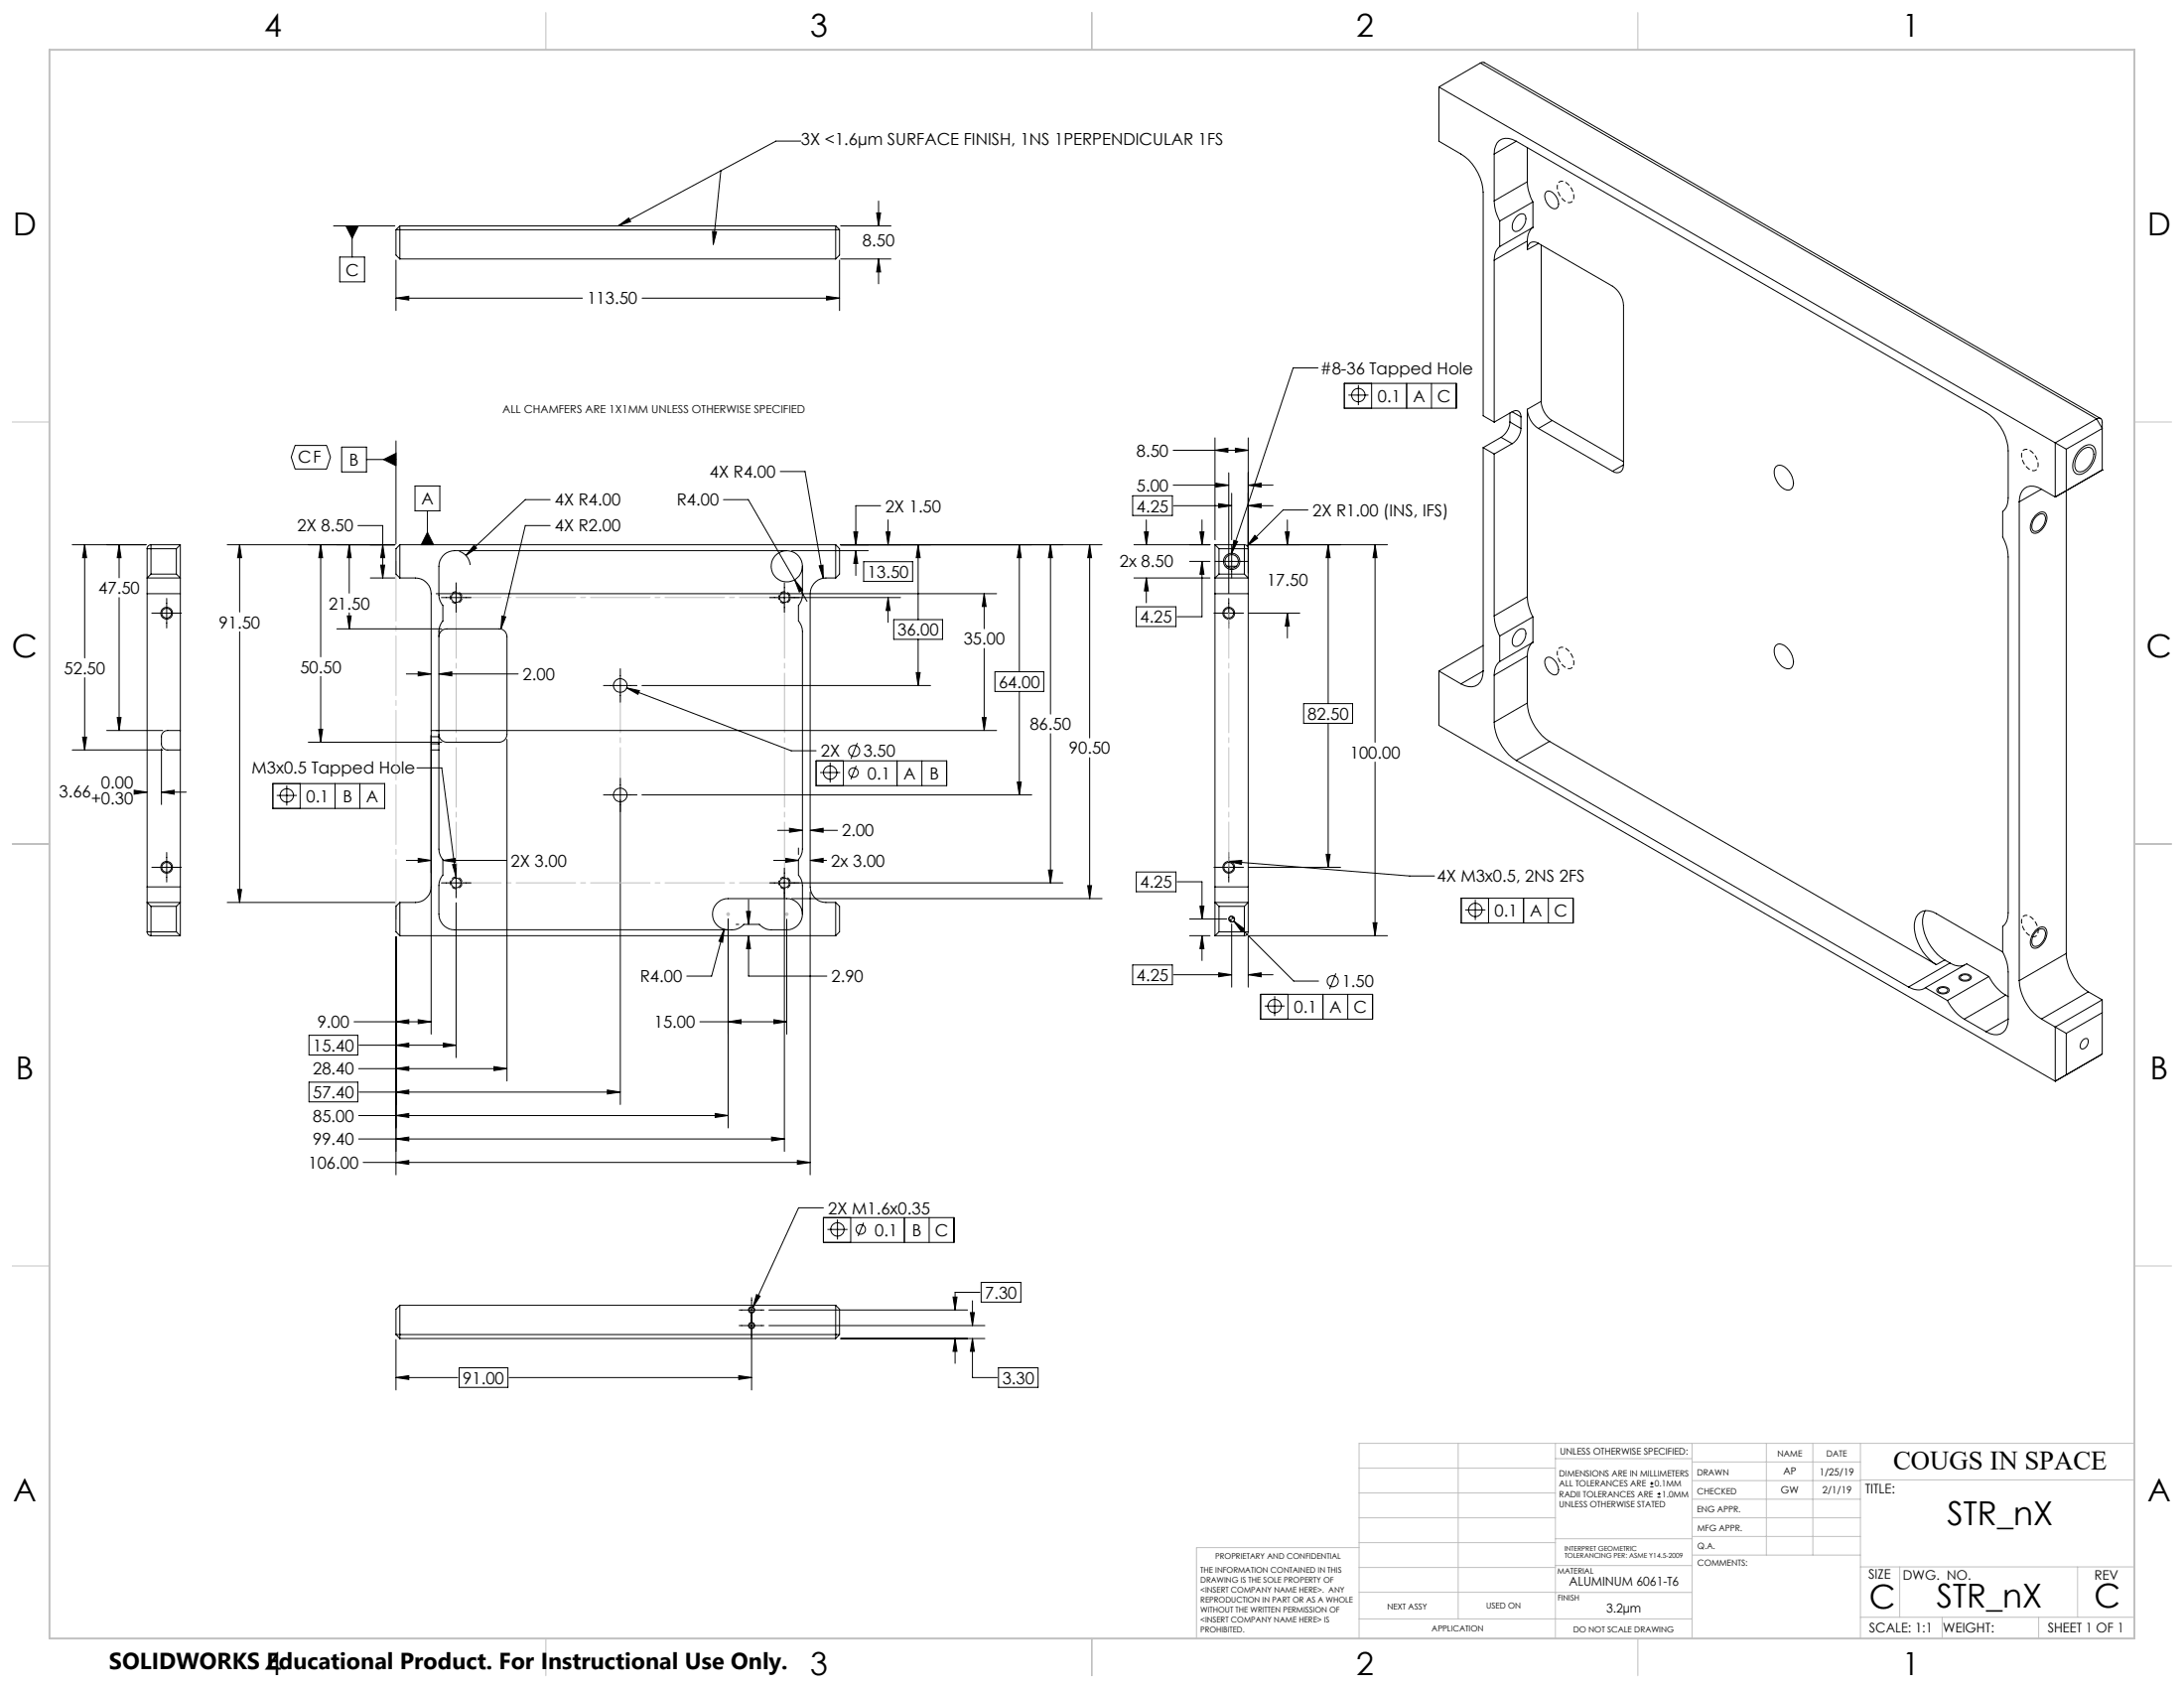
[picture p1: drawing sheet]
<svg xmlns="http://www.w3.org/2000/svg" width="559mm" height="432mm" viewBox="0 0 559 432" stroke-linecap="round" stroke-linejoin="round" font-family="sans-serif">
<g fill="none" stroke="#000" stroke-width=".25">
<path d="M378.8 16.1l1-.1 157.7 91.1M378.8 16.1l-10.6 6.2M378.8 16.1l157.6 91M204.9 36.1h-6.4l-40.3 21.7M368.2 22.3v13.8l5.6 3.3a12.5 12.5 0 0 1 5.7 9.8v57.2l2.8 1.6M368.2 22.3l157.7 91M382.3 39.4v12M387.9 36.1l120.3 69.4a12.5 12.5 0 0 1 5.6 9.8v12a4.1 4.1 0 0 1-1.4 3.5v6.6a10.9 10.9 0 0 1 1.4 5.1v91a4.1 4.1 0 0 1-1.4 3.5v6.5M387.9 36.1a3.4 3.4 0 0 0-5.2 1.3l-.4 2M387.9 36.1l-5.6 3.3M390.8 37.7v8.8M85.3 57.8h15.7"/>
<path d="M88.5 57.8h3.2l-1.6 3.2zM90.1 57.8v8M101.3 58.8v6.5l1 1M101.3 58.8h113.5M102.3 57.8v8.5M102.3 57.8h111.5M102.3 57.8l-1 1M158.2 57.8l2.7-2 .5 .9zM182.3 59.2l1 .1-.8 3.2zM184.4 43.7l-1.9 18.8M213.8 57.8v8.5M213.8 57.8l1 1"/>
<path d="M214.8 58.8v6.5l-1 1M215.1 57.8h12.9M224.3 54.5h1l-.5 3.3zM224.8 51.4v6.4M382.3 51.4a10.9 10.9 0 0 0 1.4 5.2M383.7 56.6v6.5M388.3 55.2a1.16 1.16 0 0 1 1.3-.5 1.16 1.16 0 0 1 .8 1.2 3.4 3.4 0 0 1-2.6 3.3 1.22 1.22 0 0 1-.9-1.6 4.3 4.3 0 0 1 1.4-2.4zM390.8 46.5a11.6 11.6 0 0 0 1.4 5.1M390.8 46.5l-8.5 4.9M392.2 58.2a4.3 4.3 0 0 0-1.4 3.5M392.2 51.6v6.6M392.2 51.6l-8.5 5"/>
<path d="M392.2 58.2l-8.5 4.9M395.7 49a2.35 2.35 0 0 1 2.8 1.8 1.9 1.9 0 0 1-.4 2.6 2.96 2.96 0 0 1-2.8-3v-.6zM86.9 65.8h6.4v6.3h-6.4zM101.3 66.5v12.9M101.3 76.3h47.7M101.3 76.3l3.3-.5v1zM102.3 66.3h111.5M164.3 76.3h50.5M211.5 75.8l3.3 .5-3.3 .5zM214.8 66.5v12.9M215.1 66.3h12.9M224.8 66.3v6.3"/>
<path d="M224.8 66.3l.5 3.3h-1zM382.3 66.6v41.4M383.7 63.1a4.1 4.1 0 0 0-1.4 3.5M390.8 61.7v2.2M390.8 61.7l-8.5 4.9M393.6 62.3l19 10.9a6.4 6.4 0 0 1 2.8 4.9v40.8M393.6 62.3a1.74 1.74 0 0 0-2-.2 1.74 1.74 0 0 0-.8 1.8M393.6 62.3l-2.8 1.6M394.3 62.7v40M337.2 94.1h-6.3l-15.8 47.4M344 98.1h28.6v6.3h-28.6zM347.6 98.5v5.1"/>
<path d="M350.9 98.1v6.3M359.9 98.1v6.3M366.3 98.1v6.3M75.5 113.9h8.1l1 3-1 3.1h-8.1l-1-3.1zM87.4 114.4h6.4v6.3h-6.4zM93.8 117.5h7.5M98.1 117.5l3.2-1.5v3.1zM101.3 112.8v26.3M300.2 115.2h19.2M310.9 112v26.1M310.9 115.2l3.3-.5v1zM316.1 114.7l3.3 .5-3.3 .5z"/>
<path d="M319.4 112v35.8M345 101.1h5.1M379.5 114.5v57.2M379.5 114.5l2.8 1.6M382.3 116.1v41.5M384.1 111.9l2.8 1.6M384.1 111.9l-4.6 2.6M386.3 107.9a5.1 5.1 0 0 1-2.2 4M386.3 107.9l2.8 1.7M386.3 105.7v2.2M386.9 105.3a1.37 1.37 0 0 1 1.6-.1 1.37 1.37 0 0 1 .6 1.4M386.9 105.3l-4.6 2.7"/>
<path d="M386.9 113.5l-4.6 2.6M386.9 105.3l2.2 1.3M389.1 109.6a4.9 4.9 0 0 1-2.2 3.9M389.1 106.6v3M390.8 104.7a6.3 6.3 0 0 0 2.8 4.9M390.8 104.7v47.9M393.6 109.6l19 10.9M394.3 102.7a6 6 0 0 0 2.9 4.9M394.3 102.7l-3.5 2M397.2 107.6l-3.6 2M397.2 107.6l18.2 10.5M415.4 118.9a1.72 1.72 0 0 1-.8 1.8 1.72 1.72 0 0 1-2-.2"/>
<path d="M415.4 118.9l-2.8 1.6M454.4 119.3a1.91 1.91 0 0 1 2.8 .6 4.7 4.7 0 0 1 1.4 4.9 1.63 1.63 0 0 1-2.7-.1 5.1 5.1 0 0 1-1.8-4.9zM525.9 113.3v13.8M525.9 113.3l2.8 1.6M528.7 114.9v129M532.2 115.6a2 2 0 0 1 3.2-.6 4.6 4.6 0 0 1-3.2 5.7 1.52 1.52 0 0 1-1.3-2.1 5.3 5.3 0 0 1 1.3-3zM532.4 114.8a2.2 2.2 0 0 1 3.4-.4 5.3 5.3 0 0 1-1.5 5.8 2.47 2.47 0 0 1-3.5 .7 4.6 4.6 0 0 1 .9-5.3zM536.4 107.1a.9 .9 0 0 1 1 0 .9 .9 0 0 1 .5 .9v12.2M536.4 107.1l1.5 2.5-9.2 5.3M536.4 107.1l-10.5 6.2M18.5 139.3h18.9M21.7 139.3v29"/>
<path d="M21.7 139.3l.5 3.4h-1.1zM30.5 139.3v8.5M30.5 139.3l.5 3.4h-1zM38.6 139.3a1.02 1.02 0 0 0-1 1.1M38.6 139.3h7.5M38.6 139.3v7.6M46.1 139.3l-1 1.1M46.1 139.3v8.5M58.1 139.3h42.9M61.3 139.3v17.3M61.3 139.3l.5 3.4h-1zM82.1 139.3v28.7"/>
<path d="M82.1 139.3l.5 3.4h-1zM89.4 139.3v12.4M89.4 139.3l.5 3.4h-1zM91.6 134.4h6.3v13.4M97.9 139.3l.5 3.4h-1zM102.3 139.3l-1 1.1v6.5l1 .9M102.3 139.3h111.5M102.3 139.3v8.5M106.2 124.3h6.3v6.4h-6.3zM109.4 136.2l1.5 3.1h-3.1zM109.4 130.7v8.6M121.3 139.5l.7 .7-2.8 1.9z"/>
<path d="M140.8 134.4h-6.4l-6.2 26.5M140.8 127.8h-6.4l-15.2 14.3M185.1 127.8h6.4l15 26M199.6 120.6h6.4l4.6 27.3M213.8 139.3l1 1.1v6.5l-1 .9M213.8 139.3v8.5M215.1 139.3h66.9M218.4 136.1h1.1l-.5 3.2zM225.3 129.4h-6.3v9.9M226.7 136.1h1.1l-.6 3.2zM227.2 133v6.3M234.9 139.3v19.2"/>
<path d="M234.9 139.3l.5 3.4h-1zM260.8 139.3v32.5M260.8 139.3l.5 3.4h-1zM268.8 139.3l.5 3.4h-1zM268.8 139.3v43.4M278.8 139.3v49.5M278.8 139.3l.5 3.4h-1zM289.8 126.8h10.2v5.1h-10.2zM290.1 139.3h19.5M292.8 136.1h1l-.5 3.2zM293.3 133v6.3M300.2 124.1h14.2"/>
<path d="M300.3 129.4h14.8M307 136.1h1l-.4 3.2zM307.6 133v6.3M310.9 139.3h7.5M310.9 139.3v8.5M310.9 139.3l1 1.1M311.1 123.6l3.3 .5-3.3 .5zM311.8 128.8l3.3 .6-3.3 .5zM314.4 120.9v30.9M315.1 139.3v8.6M315.1 126.2v11.9M315.7 138.2l1 .3-1.6 3z"/>
<path d="M318.4 139.3a1.02 1.02 0 0 1 1 1.1h-7.5M318.4 139.3v7.6M319.4 124.1l3.3-.5v1zM319.4 129.4l3.3-.6v1.1zM319.4 129.4h6.3M319.4 124.1h6.3M319.7 139.3h35.3M321.1 136.9l.7 .8-2.7 2zM328.9 136.1h1l-.5 3.2zM329.4 133v6.3M334.6 130.5h-6.3l-9.2 9.2M339.8 139.3l.5 3.4h-1z"/>
<path d="M339.8 139.3v40.7M351.8 139.3l.5 3.4h-1zM351.8 139.3v50.6M516.6 128.4v122.5M520.7 131.9a1.83 1.83 0 0 1 2.7-.6 3.8 3.8 0 0 1-1.6 4.7 1.41 1.41 0 0 1-1.8 .2 1.41 1.41 0 0 1-.5-1.7l.4-1.4zM521.1 132a1.28 1.28 0 0 1 2.1 0 3.4 3.4 0 0 1-2.4 4 1.06 1.06 0 0 1-.9-1.5 3.7 3.7 0 0 1 1.2-2.5zM522.3 125.1a3.4 3.4 0 0 0-5.3 1.2l-.4 2.1M522.3 125.1l3.6 2M522.3 125.1l-5.7 3.3M537.9 120.2h.1M537.9 120.2l-12 6.9M30.5 152.9v34"/>
<path d="M37.6 147.8v4.1M37.6 147.8h8.5M37.6 151.9h8.5M37.6 140.4h7.5M37.6 140.4v7.4M37.6 151.9v75M38.6 146.9h6.5M38.6 146.9l-1 .9M38.8 156.8h7.6M42.7 153.1v7.6M45.1 146.9l1 .9M45.1 140.4v6.5"/>
<path d="M46.1 147.8v4.1M46.1 151.9v75M88.9 157.6h1l-.5 3.3zM89.4 156.8v4.1M94.8 147.8h6.2M97.4 144.6h1l-.5 3.2zM102.3 147.8h4a4.1 4.1 0 0 1 4 4.1v35M111.6 151.9h143.4M112.9 152.9h7.6M116.7 149.1v7.5M117.5 141a4 4 0 0 1 2.8 3.5M128.4 157.6l1 .2-1.2 3.1z"/>
<path d="M200.7 149.1v7.5M201.3 140.9a4 4 0 0 1 4 4M201.3 140.9h-85a4 4 0 0 0-4 4v7.3a4.2 4.2 0 0 0 1 2.7v4a4.2 4.2 0 0 0-1 2.6v27M201.3 140.9a4 4 0 0 0-4 4 4 4 0 0 0 4 4 4 4 0 0 0 4-4M202.6 140.9h19.5M203.3 148.3l2.1 2.6-.9 .5zM205.3 144.9v7.3a4.2 4.2 0 0 1-1 2.7v4a4.2 4.2 0 0 1 1 2.6v55.7a4.2 4.2 0 0 1-1 2.7v4a4 4 0 0 1 1 2.6v7.4M209.6 144.7l1-.1v3.3zM213.8 147.8a6.4 6.4 0 0 0-5.1 1 4.2 4.2 0 0 0-1.4 3.1v75a4.1 4.1 0 0 0 4 4h2.5M219 140.9v6.3M219 140.9l.5 3.2h-1.1zM221 143.7h12.5v5h-12.5z"/>
<path d="M227.2 152.9l.6 3.3h-1.1zM227.2 152.9v6.3M228.7 158.5h12.5v5h-12.5zM230.4 152.9h-33.5M251.8 151.9v8.9M251.8 151.9l.5 3.3h-1zM290.1 147.8h19.5M290.7 155.2h10.2v5.1h-10.2zM293.3 147.8l.5 3.4h-1zM293.3 147.8v6.4M304.4 143.6h5.2M307.6 143.6l.4 3.3h-1z"/>
<path d="M307.6 143.6v14.2h-6.4M310.6 156.8h7.6M310.9 143.6h8.5M310.9 147.8v4.1M310.9 147.8h8.5M310.9 151.9h8.5M310.9 151.9v75M311.9 146.9h6.5M311.9 146.9l-1 .9M311.9 140.4v6.5M313.9 144.9h2.4M314.4 153.1v7.6"/>
<path d="M318.4 146.9l1 .9M319.4 147.8v4.1M319.4 151.9v75M319.4 156.8h13.2M329.4 156.8v6.4M329.4 156.8l.5 3.4h-1zM382.3 157.6a10.9 10.9 0 0 0 1.4 5.1M390.8 152.6a11.6 11.6 0 0 0 1.4 5.2M390.8 152.6l-8.5 5M392.2 157.8v6.5M392.2 157.8l-8.5 4.9M21.7 173.4v18.4"/>
<path d="M61.3 161.6v69.3M82.1 173v16.9M86.2 160.9h26.8M104 172.4h6.3M107 171.9l3.3 .5-3.3 .5zM112.3 172.4h20.3M112.3 172.4l3.3-.5v1zM112.3 162.8a1.99 1.99 0 0 1 2-1.9h13.4a1.99 1.99 0 0 1 2 1.9v25.1a2.05 2.05 0 0 1-2 2h-13.4a2.05 2.05 0 0 1-2-2M154.4 175.4h8.6M158.7 171.1v8.5M160.3 176l3.3 .7-.4 .9zM160.3 176l42.2 16.1h6.3"/>
<path d="M164.3 175.4h73.8M234.4 172h1l-.5 3.4zM234.9 163.5v11.9M251.8 165.9v21M254.6 171.8h12.5v5.1h-12.5zM260.8 176.9v26.4M333.6 180h12.5v5h-12.5zM368.2 171.7v13.9l157.7 91M368.2 171.7l5.6 3.2M379.5 171.7a3.4 3.4 0 0 1-3.8 3.9l-1.9-.7M379.5 165.1l-11.3 6.6M379.5 171.7l-5.7 3.2"/>
<path d="M382.3 172.7v12M383.7 169.2a4.1 4.1 0 0 0-1.4 3.5M383.7 162.7v6.5M388.3 161.3a1.16 1.16 0 0 1 1.3-.5 1.16 1.16 0 0 1 .8 1.3 3.4 3.4 0 0 1-2.6 3.3 1.22 1.22 0 0 1-.9-1.6 4.3 4.3 0 0 1 1.4-2.5zM390.8 179.8a12.7 12.7 0 0 0 5.7 9.9M390.8 167.8v12M390.8 167.8l-8.5 4.9M390.8 179.8l-8.5 4.9M392.2 164.3a4.3 4.3 0 0 0-1.4 3.5M392.2 164.3l-8.5 4.9M395.7 168.2a2.35 2.35 0 0 1 2.8 1.9 1.91 1.91 0 0 1-.4 2.5 3.2 3.2 0 0 1-2.7-4zM454.4 165.1a2.45 2.45 0 0 1 3.3 1.2 4.3 4.3 0 0 1 .9 4.2 2.04 2.04 0 0 1-3.2-.6 4.6 4.6 0 0 1-1.3-4.4z"/>
<path d="M18.5 191.8h23.1M21.1 188.6h1.1l-.5 3.2zM27.3 186.9h14.3M30 183.6h1l-.5 3.3zM41.3 191.5v14.3M46.1 186.9h-3.2a1.57 1.57 0 0 0-1.6 1.6v1.8a1.57 1.57 0 0 0 1.6 1.5h3.2M78.9 189.9h34.1M81.6 186.5h1l-.5 3.4zM106.7 196.4h6.3l3.7 28M110.3 188.1v76.4M110.3 186.9v1.6h2M112.3 191.8v25.4a4.2 4.2 0 0 0 1 2.7v4a4 4 0 0 0-1 2.6v7.4a4 4 0 0 0 4 3.9h71a3.9 3.9 0 0 0 3-1.3h4a4 4 0 0 0 3 1.3h4a4 4 0 0 0 4-3.9"/>
<path d="M112.3 190.3h-2v1.5h2M112.3 190.3v1.5M112.3 188.5v1.8M129.7 189.1v87.4M158.7 199.1v83.4M208.8 194.6h33.4v6.4h-33.4zM209.8 197.6h5.2M212.4 195.1v5.1M215.8 194.6v6.4M219.1 195.9l-1.4 3.5M219.4 190.1l-1.7 4M229.5 194.6v6.4"/>
<path d="M235.9 194.6v6.4M251.3 183.6h1l-.5 3.3zM255 186.9h-144.7M268.8 187.7v38.1M278.8 193.8v36.1M339.8 185v36.9M351.8 194.9v44.5M382.3 184.7a12.4 12.4 0 0 0 5.6 9.8M387.9 194.5l100.4 58M396.5 189.7l98.9 57.1M396.5 189.7l-8.6 4.8M34.3 202.1l3.3 .5-3.3 .6z"/>
<path d="M35.3 202.6h2.3M41.3 202.6h6.4M41.3 202.6l3.3-.5v1.1zM42.7 218.1v7.5M69.8 200.4h28.6v6.4h-28.6zM70.8 203.5h5.2M73.4 200.9v5.2M76.8 200.4v6.4M85.7 200.4v6.4M92.1 200.4v6.4M107 219.6l3.3 .5-3.3 .5zM154.4 203.3h8.6"/>
<path d="M164.3 203.3h99.7M199 212.4h6.3M201 219.6l3.3 .5-3.3 .5zM202 211.9l3.3 .5-3.3 .5zM204.3 216.9v1.7M207.3 212.4l3.3-.5v1zM207.3 212.4h7M260.3 200.1h1l-.5 3.2zM314.4 218.1v7.5M339.3 218.5h1l-.5 3.4zM37.6 238.4a.96 .96 0 0 0 1 1M37.6 226.9v4"/>
<path d="M37.6 230.9h8.5M37.6 238.4h7.5M37.6 226.9h8.5M37.6 230.9v7.5M37.6 230.9l1 .9M38.6 239.4h7.5M38.6 231.8h6.5M38.6 231.8v7.6M38.8 221.9h7.6M45.1 231.8v6.6M45.1 238.4l1 1M46.1 226.9v4"/>
<path d="M46.1 230.9v8.5M46.1 230.9l-1 .9M58.1 230.9h42.9M60.8 227.5h1l-.5 3.4zM101.3 239.6v60.9M102.3 230.9l-1 .9v6.6l1 1M102.3 239.4h111.5M102.3 230.9v8.5M104 220.1h6.3M110.3 226.9a4.1 4.1 0 0 1-4 4h-4M112.9 225.8h7.6M113.3 220.1h16.2"/>
<path d="M113.3 220.1l3.3-.5v1zM115.8 221.2l1-.2-.1 3.4zM116.7 222.1v7.6M116.7 230.9v39.6M185.3 237.7l-.4 3.4-1-.3zM185.3 237.7l-3.2 12h-6.4M186.3 235.1v53.4M188.3 236.5h.7M191 233.2h1l-.5 3.3zM191.5 239.4v10.3h20.1M191.5 230.1v6.4M191.5 239.4l.5 3.3h-1z"/>
<path d="M197.9 220.1h6.4M200.7 222.1v72.4M201.3 235.1v29.4M202.6 229.9h79.4M205.3 233.9a4 4 0 0 0-4-4h-15a4 4 0 0 0-4 4 4 4 0 0 0 4 3.9M207.3 220.1l3.3-.5v1zM207.3 220.1h4.2M207.3 228.1v72.4M213.8 230.9l1 .9v6.6l-1 1M213.8 230.9v8.5M268.3 222.6h1l-.5 3.2zM272 225.8h-75.1"/>
<path d="M278.3 226.6h1l-.5 3.3zM290.7 223.1h10.2v5h-10.2zM301.2 225.6h6.4v9.5M304.4 239.4h5.2M304.4 235.1h9.5M307 231.8h1l-.4 3.3zM307.6 239.4l.4 3.3h-1zM307.6 239.4v6.3M310.6 221.9h7.6M310.9 226.9v4M310.9 230.9h8.5M310.9 239.4h7.5"/>
<path d="M310.9 230.9v8.5M310.9 230.9l1 .9M310.9 226.9h8.5M311.9 238.4h7.5M311.9 231.8h6.5M311.9 231.8v6.6M311.9 238.4l-1 1M314.4 220.3l3.3-.2-.1 1zM314.4 220.3l46.3 3.8h6.3M315.1 234.4l-.5 .1-.2 .6M315.1 236.4v16.1M315.7 235.6l2.6 2-.7 .7z"/>
<path d="M315.7 235.6l15.3 15.4h6.4M315.9 235.1l-.3 .6-.5 .2M318.4 231.8v7.6M319.4 238.4a.96 .96 0 0 1-1 1M319.4 226.9v4M319.4 230.9v7.5M319.4 230.9l-1 .9M319.4 239.6v12.9M319.4 221.9h23.6M319.7 239.4h35.3M351.3 236h1l-.5 3.4zM373.9 229.8h28.6v6.3h-28.6z"/>
<path d="M374.9 232.8h5.1M377.5 230.2v5.1M380.9 229.8v6.3M389.8 229.8v6.3M396.2 229.8v6.3M492.7 233a8.1 8.1 0 0 0 .7 8.1 12.6 12.6 0 0 0 4.2 4.5M520.7 238.1a1.83 1.83 0 0 1 2.7-.6 3.8 3.8 0 0 1-1.6 4.7 1.41 1.41 0 0 1-1.8 .2 1.41 1.41 0 0 1-.5-1.8l.4-1.3zM521.1 238.2a1.28 1.28 0 0 1 2.1 0 3.4 3.4 0 0 1-2.4 3.9 1.06 1.06 0 0 1-.9-1.4 3.7 3.7 0 0 1 1.2-2.5zM289.8 246.8h10.2v5.1h-10.2zM300.3 249.3h14.8M311.8 248.8l3.3 .5-3.3 .6zM319.4 249.3l3.3-.5v1.1z"/>
<path d="M319.4 249.3h6.3M322.5 254.4h28.7v6.3h-28.7zM323.6 257.4h5.1M326.1 254.8v5.1M329.5 254.4v6.3M338.5 254.4v6.3M341.8 249l-1.6 4M344.8 254.4v6.3M488.3 252.5a3.9 3.9 0 0 0 4.3 .2M492.6 252.7l5.7 3.2M495.7 252.9a2.09 2.09 0 0 1 3 .3 1.71 1.71 0 0 1-2.6 .8l-.5-.4zM496 253a1.52 1.52 0 0 1 2.4 .3 1.43 1.43 0 0 1-2.5 0z"/>
<path d="M497.6 245.6l1.3 .7M497.6 245.6l-2.2 1.2M498.3 255.9a12.2 12.2 0 0 0 4.3 4.8M498.9 246.3l1.8 .8 1.9-.2M498.9 246.3l-10.6 6.2M501.4 249.6a2.09 2.09 0 0 1 3 .3 1.5 1.5 0 0 1-2.2 1 .85 .85 0 0 1-.8-.4 .85 .85 0 0 1 0-.9zM501.6 249.8a1.59 1.59 0 0 1 2.4 .2 1.46 1.46 0 0 1-2.5 0zM508.9 249.8a11.6 11.6 0 0 0 4.3 4.8M508.9 249.8l-5.7-3.2-10.6 6.1M508.9 249.8l-10.6 6.1M512.4 243.5a10.9 10.9 0 0 1 1.4 5.1v12.1M512.4 243.5l-17-9.8a3.4 3.4 0 0 0-5.1 .9 10.2 10.2 0 0 0 2.5 9.8l1.7 1.8 .9 .6"/>
<path d="M513.2 254.6l.6 .4M513.2 254.6l-10.6 6.1M516.6 250.9a12.6 12.6 0 0 0 5.7 9.8M528.7 243.9a12.6 12.6 0 0 0 5.6 9.8M528.7 243.9l-12.1 7M534.3 253.7l-12 7M534.3 253.7l3.6 2.1M537.9 255.8v13.8M537.9 259l-9.2 5.3M537.9 255.8l-12 6.9M79.1 264.8h12.4v5.1h-12.4zM79.1 276.8h12.4v5.1h-12.4z"/>
<path d="M90.6 261.4h19.7M91.8 273.4h37.9M91.9 267.4h24.8M91.9 279.4h66.8M101.3 261.4l3.3-.6v1.1zM101.3 267.4l3.3-.6v1.1zM101.3 273.4l3.3-.6v1.1zM101.3 279.4l3.3-.6v1.1zM107 260.8l3.3 .6-3.3 .5zM113.4 266.8l3.3 .6-3.3 .5zM126.4 272.8l3.3 .6-3.3 .5zM155.4 278.8l3.3 .6-3.3 .5z"/>
<path d="M179.1 261.4h22.2M186.3 261.4l3.3-.6v1.1zM198 260.8l3.3 .6-3.3 .5zM502.6 260.7l5.6 3.2M513.8 260.7a3.4 3.4 0 0 1-3.7 4l-1.9-.8M513.8 260.7l-5.6 3.2M522.3 260.7l3.6 2M525.9 262.7v13.9M525.9 262.7l2.8 1.6M528.7 264.3v10.7M528.7 275l-2.8 1.6M532.9 266.1l.4-.3 .7-.1a1.73 1.73 0 0 1-1.5 2.6 1.46 1.46 0 0 1 .4-2.2z"/>
<path d="M537.9 269.6l-9.2 5.4M537.9 269.6l-12 7M91.8 291.4h108.9M91.8 285.4h94.5M92.9 297.4h114.4M101.3 297.4l3.3-.5v1zM101.3 291.4l3.3-.5v1zM101.3 285.4l3.3-.6v1.1zM183 284.8l3.3 .6-3.3 .5zM197.4 290.9l3.3 .5-3.3 .5zM204 296.9l3.3 .5-3.3 .5zM210.7 309h-6.4l-11.6 25.4"/>
<path d="M210.7 311.5h33.4v6.3h-33.4zM211.7 314.5h5.2M214.3 311.9v5.2M217.7 311.5v6.3M220.9 312.8l-1.3 3.4M231.4 311.5v6.3M237.7 311.5v6.3M102.3 333.9v8.5M102.3 333.9l-1 1v6.5M102.3 333.9h111.5M189.1 335.1h6.4M189.1 339.1h6.4"/>
<path d="M192.3 331.9v23.7M193.6 331.2l.9 .4-1.8 2.8zM196.7 335.1h50.8M196.7 339.1h55.3M213.8 333.9v8.5M213.8 333.9l1 1v6.5M243.8 331.8h1.1l-.5 3.3zM248.3 335.8h1l-.5 3.3zM248.8 332.7v6.4M250.7 330.6h-6.3v4.5M251 328h10.2v5.1h-10.2zM101.3 342.7v12.9"/>
<path d="M101.3 352.4h15.8M101.3 352.4l3.3-.5v1zM101.3 341.4h113.5M101.3 341.4l1 1M102.3 342.4h111.5M117.5 349.9h12.5v5h-12.5zM130.3 352.4h62M189 351.9l3.3 .5-3.3 .5zM214.8 341.4l-1 1M215.1 342.4h36.9M244.4 342.4v6.4M244.4 342.4l.5 3.3h-1.1z"/>
<path d="M248.8 342.4v10h6.4M248.8 342.4l.5 3.3h-1zM255.5 349.9h10.1v5h-10.1zM422.2 379.5h.9M422.6 379.1v.8M422.2 380.3h.9M424.1 383h.8M424.1 382.1h.8M424.5 381.7v.9"/>
<circle cx="347.5" cy="101.1" r="1.72"/>
<circle cx="42.6" cy="156.9" r="1.24"/>
<circle cx="42.6" cy="156.9" r="1.5"/>
<circle cx="116.7" cy="152.9" r="1.27"/>
<circle cx="200.7" cy="152.9" r="1.25"/>
<circle cx="314.4" cy="156.9" r="1.24"/>
<circle cx="314.4" cy="156.9" r="1.51"/>
<circle cx="315.1" cy="143.6" r="2.08"/>
<circle cx="315.1" cy="143.6" r="1.73"/>
<circle cx="158.7" cy="175.4" r="1.74"/>
<circle cx="212.4" cy="197.6" r="1.72"/>
<circle cx="218.4" cy="197.6" r="1.2"/>
<circle cx="218.6" cy="192.1" r="1.41"/>
<circle cx="73.4" cy="203.5" r="1.72"/>
<circle cx="158.7" cy="203.4" r="1.74"/>
<circle cx="42.6" cy="221.8" r="1.26"/>
<circle cx="42.6" cy="221.8" r="1.5"/>
<circle cx="116.7" cy="225.9" r="1.26"/>
<circle cx="200.7" cy="225.9" r="1.24"/>
<circle cx="314.4" cy="221.8" r="1.26"/>
<circle cx="314.4" cy="221.9" r="1.51"/>
<circle cx="315.1" cy="235.1" r=".74"/>
<circle cx="377.5" cy="232.8" r="1.72"/>
<circle cx="326.1" cy="257.4" r="1.71"/>
<circle cx="341" cy="251" r="1.41"/>
<circle cx="214.3" cy="314.5" r="1.71"/>
<circle cx="220.2" cy="314.5" r="1.2"/>
<circle cx="192.3" cy="335.1" r=".8"/>
<circle cx="192.3" cy="339.1" r=".81"/>
<circle cx="192.3" cy="339.1" r=".63"/>
<circle cx="192.3" cy="335.1" r=".63"/>
</g>
<g fill="none" stroke="#c0c0c0" stroke-width=".25">
<path d="M139.7 3.2v9.5M279.4 3.2v9.5M419.1 3.2v9.5M3.1 107.9h9.6M546.1 107.9h9.5M3.1 215.9h9.6M546.1 215.9h9.5M185.8 233.9h1M185.9 233.5l.8 .7M186.3 233.4v1M186.7 233.5l-.8 .7M200.8 233.9h1"/>
<path d="M200.9 233.5l.7 .7M201.3 233.4v1M201.6 233.5l-.7 .7M3.1 323.8h9.6M546.1 323.8h9.5M347.7 375.6h50.3M373.1 369.2v44.9M398 369.2v49.9M398 373.1h34.9M432.9 369.2v49.9M432.9 378.7h43.1M432.9 374h43.1"/>
<path d="M451.9 369.2v28.6M463.8 369.2v28.6M476 369.2v49.9M476 378.6h70.1M546.1 369.2h-198.4v49.9M347.7 394.6h50.3M347.7 388.3h50.3M347.7 381.9h50.3M347.7 395.9h-41.6v23.2M398 393.6h35M432.9 383.5h43.1M432.9 388.3h43.1"/>
<path d="M432.9 393h43.1M433 397.8h43M139.7 419.1v9.6M279.4 419.1v9.6M347.7 414.1h85.2M347.7 401h50.3M347.7 407.3h50.3M398 407.4h34.9M398 400.5h35M419.1 419.1v9.6M476 413.7h70.1M476 400.8h70.1"/>
<path d="M486.1 400.8v12.9M496.9 413.7v5.4M521.6 413.7v5.4M531.6 400.8v12.9"/>
</g>
<path d="M398.4 47.9a4 4 0 0 0 3.3 3.9 1.9 1.9 0 0 0 .7-2.8 3.2 3.2 0 0 0-3.3-2.5l-.5 .5-.2 .9M517.2 116.4a4 4 0 0 0 3.3 4 1.9 1.9 0 0 0 .7-2.8 3.2 3.2 0 0 0-3.3-2.6l-.5 .6-.2 .8M115.2 152.8a1.5 1.5 0 0 0 2.2 1.4 1.5 1.5 0 0 0 .2-2.6 1.5 1.5 0 0 0-2.4 1.1v.1M199.2 152.8a1.5 1.5 0 0 0 2.2 1.4 1.5 1.5 0 0 0 .2-2.6 1.5 1.5 0 0 0-2.4 1.1v.1M398.4 167.1a4 4 0 0 0 3.3 3.9 1.9 1.9 0 0 0 .7-2.8 3.2 3.2 0 0 0-3.3-2.5l-.5 .5-.2 .9M115.2 225.8a1.5 1.5 0 0 0 2.2 1.4 1.5 1.5 0 0 0 .2-2.6 1.5 1.5 0 0 0-2.4 1.1v.1M199.2 225.8a1.5 1.5 0 0 0 2.2 1.4 1.5 1.5 0 0 0 .2-2.6 1.5 1.5 0 0 0-2.4 1.1v.1M517.2 235.7a4 4 0 0 0 3.3 3.9 1.9 1.9 0 0 0 .7-2.8 3.2 3.2 0 0 0-3.3-2.5l-.5 .5-.2 .9" fill="none" stroke="#000" stroke-width=".25" stroke-dasharray="1.3 .6" stroke-dashoffset=".7" stroke-linecap="butt"/>
<path d="M116.7 152.8v73M200.7 152.8v73" fill="none" stroke="#c0c0c0" stroke-width=".25" stroke-dasharray="15.2 1.3 1.3 1.3" stroke-dashoffset="-.3"/>
<path d="M101.3 143.6v91.5" fill="none" stroke="#c0c0c0" stroke-width=".25" stroke-dasharray="15.2 1.3 1.3 1.3"/>
<path d="M116.7 152.8h84M314.4 156.8v65M116.7 225.8h84" fill="none" stroke="#c0c0c0" stroke-width=".25" stroke-dasharray="15.2 1.3 1.3 1.3" stroke-dashoffset="3.7"/>
<path d="M158.7 175.3v28" fill="none" stroke="#c0c0c0" stroke-width=".25" stroke-dasharray="15.2 1.3 1.3 1.3" stroke-dashoffset="3.1"/>
<path d="M12.7 12.7h533.4v406.4h-533.4z" fill="none" stroke="#c0c0c0" stroke-width=".5"/>
<g fill="#000">
<path d="M88.5 57.8h3.2l-1.6 3.2z"/>
<path d="M182.3 59.2l1 .1-.8 3.2zM158.2 57.8l2.7-2 .5 .9z"/>
<path d="M89.4 139.3l.5 3.4h-1zM88.9 157.6h1l-.5 3.3zM82.1 139.3l.5 3.4h-1zM81.6 186.5h1l-.5 3.4zM97.9 139.3l.5 3.4h-1zM97.4 144.6h1l-.5 3.2zM128.4 157.6l-.2 3.3 1.2-3.1zM101.3 261.4l3.3-.6v1.1zM107 260.8l3.3 .6-3.3 .5zM101.3 267.4l3.3-.6v1.1zM113.4 266.8l3.3 .6-3.3 .5zM121.3 139.5l-2.1 2.6 2.8-1.9zM203.3 148.3l1.2 3.1 .9-.5zM185.3 237.7l-1.4 3.1 1 .3zM61.3 139.3l.5 3.4h-1zM60.8 227.5h1l-.5 3.4zM218.4 136.1h1.1l-.5 3.2zM219 140.9l.5 3.2h-1.1zM278.8 139.3l.5 3.4h-1zM278.3 226.6h1l-.5 3.3zM209.6 144.7l1 3.2v-3.3zM101.3 273.4l3.3-.6v1.1zM126.4 272.8l3.3 .6-3.3 .5zM201 219.6l3.3 .5-3.3 .5zM207.3 220.1l3.3-.5v1zM202 211.9l3.3 .5-3.3 .5zM207.3 212.4l3.3-.5v1zM101.3 297.4l3.3-.5v1zM204 296.9l3.3 .5-3.3 .5zM107 171.9l3.3 .5-3.3 .5zM112.3 172.4l3.3-.5v1zM191 233.2h1l-.5 3.3zM191.5 239.4l.5 3.3h-1zM251.8 151.9l.5 3.3h-1zM251.3 183.6h1l-.5 3.3zM113.3 220.1l3.3-.5v1zM107 219.6l3.3 .5-3.3 .5zM160.3 176l2.9 1.6 .4-.9zM234.4 172h1l-.5 3.4zM234.9 139.3l.5 3.4h-1zM260.8 139.3l.5 3.4h-1zM260.3 200.1h1l-.5 3.2zM101.3 76.3l3.3-.5v1zM211.5 75.8l3.3 .5-3.3 .5zM224.3 54.5h1l-.5 3.3zM224.8 66.3l.5 3.3h-1zM351.8 139.3l.5 3.4h-1zM351.3 236h1l-.5 3.4zM310.9 115.2l3.3-.5v1zM316.1 114.7l3.3 .5-3.3 .5zM319.4 124.1l3.3-.5v1zM311.1 123.6l3.3 .5-3.3 .5zM328.9 136.1h1l-.5 3.2zM329.4 156.8l.5 3.4h-1zM339.8 139.3l.5 3.4h-1zM339.3 218.5h1l-.5 3.4zM315.7 235.6l1.9 2.7 .7-.7zM292.8 136.1h1l-.5 3.2zM293.3 147.8l.5 3.4h-1zM319.4 249.3l3.3-.5v1.1zM311.8 248.8l3.3 .5-3.3 .6zM307.6 239.4l.4 3.3h-1zM307 231.8h1l-.4 3.3zM321.1 136.9l-2 2.8 2.7-2zM319.4 129.4l3.3-.6v1.1zM311.8 128.8l3.3 .6-3.3 .5zM307 136.1h1l-.4 3.2zM307.6 143.6l.4 3.3h-1zM30 183.6h1l-.5 3.3zM30.5 139.3l.5 3.4h-1zM21.7 139.3l.5 3.4h-1.1zM21.1 188.6h1.1l-.5 3.2zM41.3 202.6l3.3-.5v1.1zM34.3 202.1l3.3 .5-3.3 .6zM193.6 331.2l-.9 3.2 1.8-2.8zM189 351.9l3.3 .5-3.3 .5zM101.3 352.4l3.3-.5v1zM243.8 331.8h1.1l-.5 3.3zM244.4 342.4l.5 3.3h-1.1zM248.3 335.8h1l-.5 3.3zM248.8 342.4l.5 3.3h-1z"/>
<path d="M315.7 138.2l1 .3-1.6 3zM314.4 220.3l3.3-.2-.1 1zM314.4 235.1l.2 .6 .5 .2v-.8zM315.1 234.4v.7h.8l-.3-.6z"/>
<path d="M115.8 221.2l1-.2-.1 3.4zM109.4 136.2l1.5 3.1h-3.1zM98.1 117.5l3.2 1.6v-3.1z"/>
<path d="M101.3 291.4l3.3-.5v1zM197.4 290.9l3.3 .5-3.3 .5zM101.3 279.4l3.3-.6v1.1zM155.4 278.8l3.3 .6-3.3 .5zM226.7 136.1h1.1l-.6 3.2zM227.2 152.9l.6 3.3h-1.1zM268.8 139.3l.5 3.4h-1zM268.3 222.6h1l-.5 3.2zM183 284.8l3.3 .6-3.3 .5zM101.3 285.4l3.3-.6v1.1zM186.3 261.4l3.3-.6v1.1zM198 260.8l3.3 .6-3.3 .5z"/>
</g>
<g font-size="8.5">
<text x="498.3" y="390.1">STR_nX</text>
<text x="478.3" y="411.4">C</text>
<text x="495.5" y="411.3">STR_nX</text>
<text x="535.8" y="411.3">C</text>
</g>
<g font-size="8.1">
<text x="67.6" y="9.3">4</text>
<text x="207.3" y="9.3">3</text>
<text x="347" y="9.3">2</text>
<text x="486.7" y="9.3">1</text>
<text x="3.3" y="60.1">D</text>
<text x="549.4" y="60.1">D</text>
<text x="3" y="168">C</text>
<text x="549.1" y="168">C</text>
<text x="4" y="276">B</text>
<text x="550.1" y="276">B</text>
<text x="3.3" y="383.9">A</text>
<text x="549.4" y="383.9">A</text>
<text x="67.6" y="428.4">4</text>
<text x="207.3" y="428.4">3</text>
<text x="347" y="428.4">2</text>
<text x="486.7" y="428.4">1</text>
</g>
<text font-size="6.9" x="484.4" y="376">COUGS IN SPACE</text>
<text font-size="5.9" x="27.9" y="427">SOLIDWORKS Educational Product. For Instructional Use Only.</text>
<g font-size="4.2">
<text x="205" y="37.2">3X &lt;1.6µm SURFACE FINISH, 1NS 1PERPENDICULAR 1FS</text>
<text x="220.7" y="63.1">8.50</text>
<text x="88.4" y="70.5">C</text>
<text x="150.2" y="77.8">113.50</text>
<text x="337.7" y="95.7">#8-36 Tapped Hole</text>
<text x="352.5" y="102.8">0.1</text>
<text x="361.5" y="102.8">A</text>
<text x="367.7" y="102.8">C</text>
<text x="76.2" y="118.4">CF</text>
<text x="89.4" y="119.1">B</text>
<text x="290.8" y="116.8">8.50</text>
<text x="181.6" y="122.2">4X R4.00</text>
<text x="290.8" y="125.7">5.00</text>
<text x="107.8" y="129.1">A</text>
<text x="141.9" y="129.4">4X R4.00</text>
<text x="173.2" y="129.4">R4.00</text>
<text x="226.5" y="130.9">2X 1.50</text>
<text x="290.8" y="130.9">4.25</text>
<text x="76.1" y="136">2X 8.50</text>
<text x="141.9" y="136">4X R2.00</text>
<text x="335.8" y="132">2X R1.00 (INS, IFS)</text>
<text x="222" y="147.8">13.50</text>
<text x="286.5" y="144.9">2x 8.50</text>
<text x="324.1" y="149.7">17.50</text>
<text x="25.2" y="151.9">47.50</text>
<text x="84.1" y="155.8">21.50</text>
<text x="56" y="160.7">91.50</text>
<text x="291.7" y="159.3">4.25</text>
<text x="229.7" y="162.6">36.00</text>
<text x="246.6" y="164.9">35.00</text>
<text x="16.4" y="172.4">52.50</text>
<text x="76.8" y="172.1">50.50</text>
<text x="133.8" y="174">2.00</text>
<text x="255.5" y="175.9">64.00</text>
<text x="334.6" y="184.1">82.50</text>
<text x="263.5" y="186.8">86.50</text>
<text x="64.4" y="198">M3x0.5 Tapped Hole</text>
<text x="210" y="193.6">2X</text>
<text x="220.9" y="193.6">3.50</text>
<text x="273.5" y="192.9">90.50</text>
<text x="345.4" y="194">100.00</text>
<text x="15.1" y="204">3.66</text>
<text x="25.9" y="201.7">0.00</text>
<text x="222" y="199.4">0.1</text>
<text x="231.2" y="199.4">A</text>
<text x="237.9" y="199.4">B</text>
<text x="23.3" y="205.8">+0.30</text>
<text x="78.3" y="205.2">0.1</text>
<text x="87.7" y="205.2">B</text>
<text x="93.7" y="205.2">A</text>
<text x="215.5" y="214">2.00</text>
<text x="130.7" y="221.7">2X 3.00</text>
<text x="212.7" y="221.7">2x 3.00</text>
<text x="291.7" y="227.2">4.25</text>
<text x="367.7" y="225.6">4X M3x0.5, 2NS 2FS</text>
<text x="382.4" y="234.5">0.1</text>
<text x="391.5" y="234.5">A</text>
<text x="397.7" y="234.5">C</text>
<text x="163.8" y="251.3">R4.00</text>
<text x="212.7" y="251.3">2.90</text>
<text x="290.8" y="250.9">4.25</text>
<text x="343.3" y="252.5">1.50</text>
<text x="81.2" y="262.9">9.00</text>
<text x="167.3" y="262.9">15.00</text>
<text x="331.1" y="259.1">0.1</text>
<text x="340.1" y="259.1">A</text>
<text x="346.3" y="259.1">C</text>
<text x="80" y="268.9">15.40</text>
<text x="80" y="274.9">28.40</text>
<text x="80" y="280.9">57.40</text>
<text x="80" y="286.9">85.00</text>
<text x="80" y="292.9">99.40</text>
<text x="78.9" y="298.9">106.00</text>
<text x="211.9" y="310.5">2X M1.6x0.35</text>
<text x="223.8" y="316.2">0.1</text>
<text x="233.4" y="316.2">B</text>
<text x="239.2" y="316.2">C</text>
<text x="252" y="332.2">7.30</text>
<text x="118.4" y="354">91.00</text>
<text x="256.5" y="354">3.30</text>
</g>
<g font-size="3.4">
<text x="477.2" y="381.9">TITLE:</text>
<text x="478.1" y="404">SIZE</text>
<text x="486.9" y="404">DWG. NO.</text>
<text x="535.9" y="404.1">REV</text>
<text x="478.2" y="417.6">SCALE: 1:1</text>
<text x="497.1" y="417.7">WEIGHT:</text>
<text x="523.9" y="417.6">SHEET 1 OF 1</text>
</g>
<g font-size="3.2">
<text x="401.4" y="405.7">ALUMINUM 6061-T6</text>
<text x="411" y="412.5">3.2µm</text>
</g>
<text font-size="2.8" x="128.6" y="105.8">ALL CHAMFERS ARE 1X1MM UNLESS OTHERWISE SPECIFIED</text>
<g font-size="2.5">
<text x="456.3" y="377.2">AP</text>
<text x="465.5" y="377.3">1/25/19</text>
<text x="455.7" y="382">GW</text>
<text x="466.3" y="382.1">2/1/19</text>
</g>
<text font-size="2.4" x="399.2" y="372.1">UNLESS OTHERWISE SPECIFIED:</text>
<g font-size="2.2">
<text x="398.9" y="377.7">DIMENSIONS ARE IN MILLIMETERS</text>
<text x="434.2" y="377.3">DRAWN</text>
<text x="454.8" y="372.5">NAME</text>
<text x="467.3" y="372.6">DATE</text>
<text x="398.9" y="380.3">ALL TOLERANCES ARE</text>
<text x="398.9" y="383">RADII TOLERANCES ARE</text>
<text x="423.4" y="380.3">0.1MM</text>
<text x="425.2" y="383">1.0MM</text>
<text x="434.3" y="382.2">CHECKED</text>
<text x="398.9" y="385.6">UNLESS OTHERWISE STATED</text>
<text x="434.2" y="386.9">ENG APPR.</text>
<text x="434.3" y="391.6">MFG APPR.</text>
<text x="434.3" y="396.3">Q.A.</text>
<text x="434.3" y="400.5">COMMENTS:</text>
</g>
<g font-size="2.1">
<text x="354.9" y="411.6">NEXT ASSY</text>
<text x="380.3" y="411.6">USED ON</text>
<text x="366.3" y="417.4">APPLICATION</text>
<text x="402.5" y="417.5">DO NOT SCALE DRAWING</text>
</g>
<g font-size="2">
<text x="310.9" y="398.8">PROPRIETARY AND CONFIDENTIAL</text>
<text x="307.2" y="402.4">THE INFORMATION CONTAINED IN THIS</text>
<text x="307.2" y="404.9">DRAWING IS THE SOLE PROPERTY OF</text>
<text x="307.2" y="407.5">&lt;INSERT COMPANY NAME HERE&gt;. ANY</text>
<text x="398.5" y="402.6">MATERIAL</text>
<text x="307.2" y="410">REPRODUCTION IN PART OR AS A WHOLE</text>
<text x="307.2" y="412.5">WITHOUT THE WRITTEN PERMISSION OF</text>
<text x="398.5" y="409.4">FINISH</text>
<text x="307.2" y="415">&lt;INSERT COMPANY NAME HERE&gt; IS</text>
<text x="307.2" y="417.6">PROHIBITED.</text>
</g>
<g font-size="1.8">
<text x="400.3" y="396.7">INTERPRET GEOMETRIC</text>
<text x="400.3" y="398.4">TOLERANCING PER: ASME Y14.5-2009</text>
</g>
</svg>
